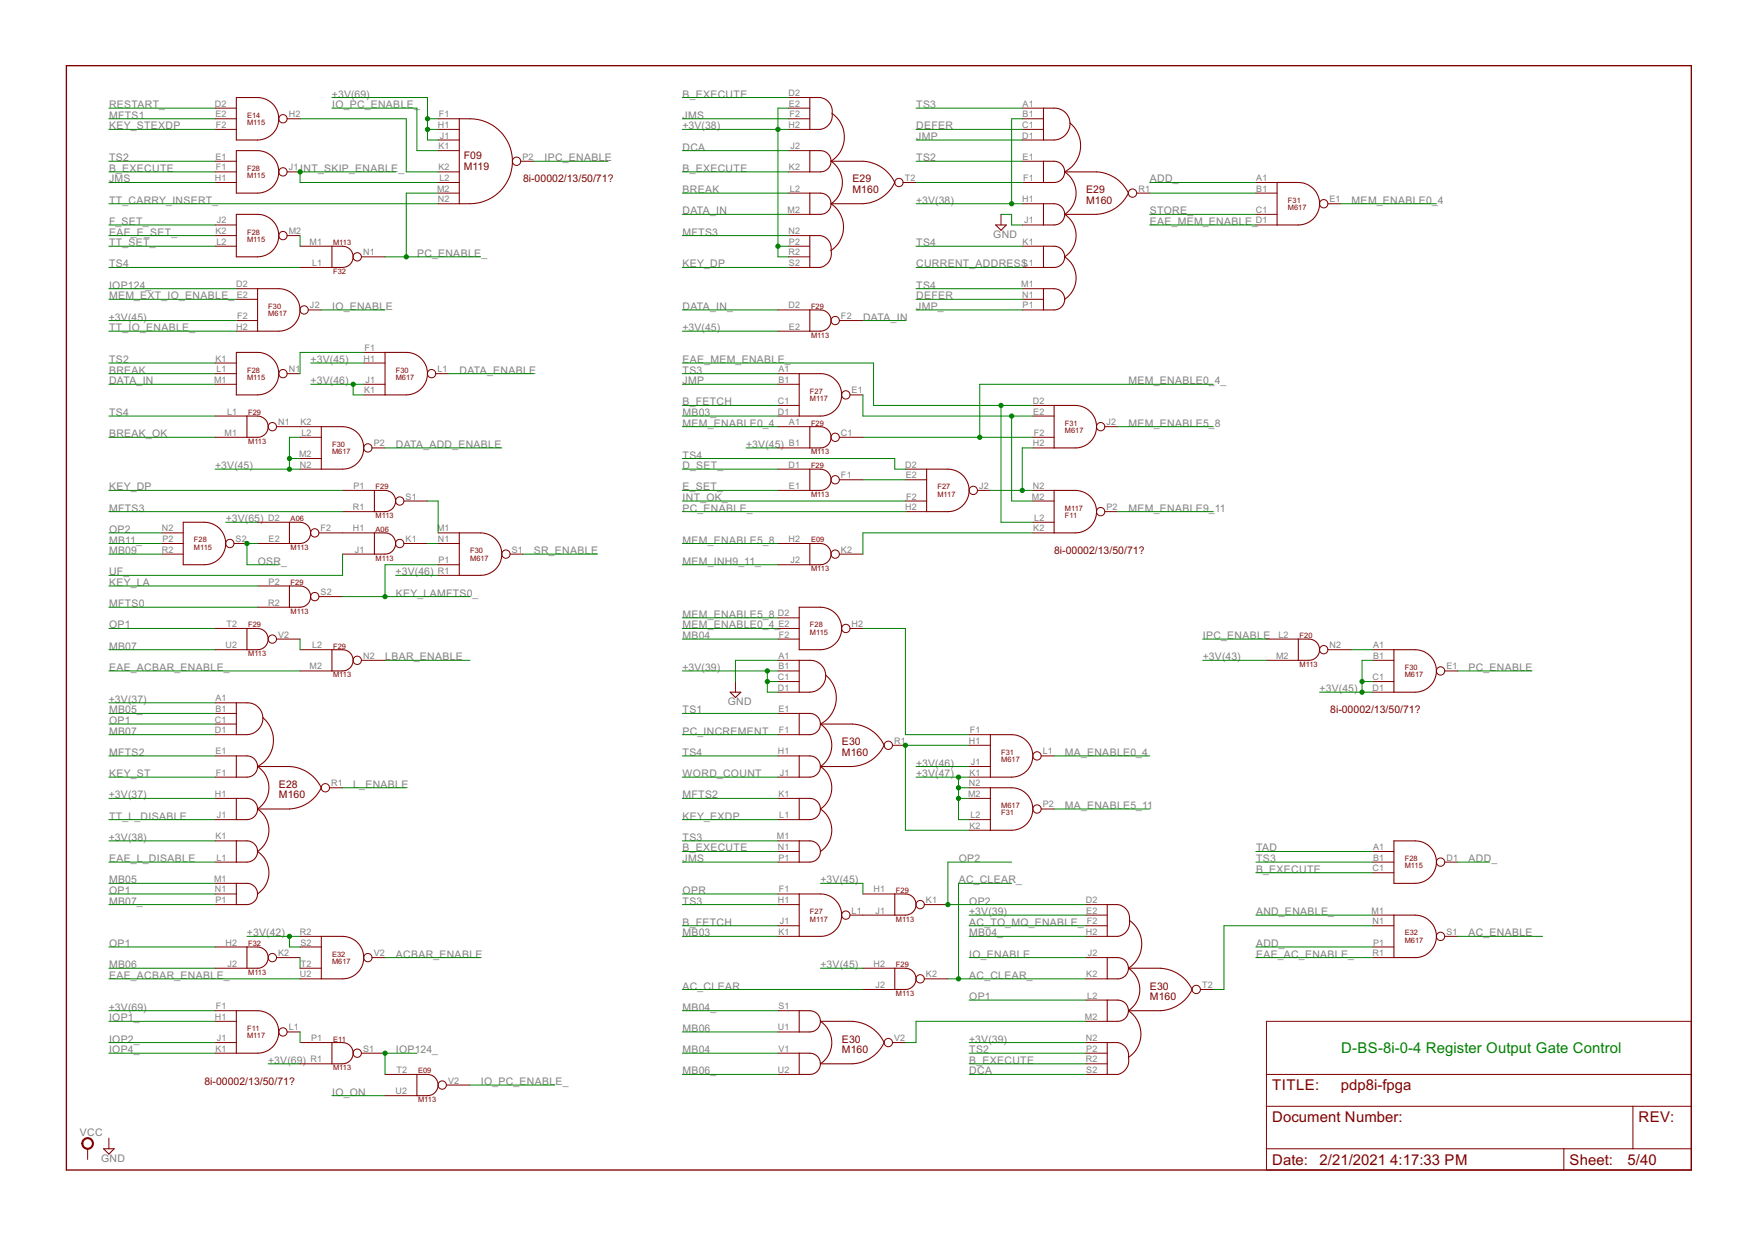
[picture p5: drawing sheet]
<svg xmlns="http://www.w3.org/2000/svg" width="420mm" height="297mm" viewBox="0 0 420 297" stroke-linecap="round" stroke-linejoin="round" font-family="sans-serif">
<path d="M15.9 15.7h388.6v264.1h-388.6z" fill="none" stroke="#800000" stroke-width=".32"/>
<g fill="none" stroke="#800000" stroke-width=".24">
<path d="M51.4 25.9h5.1M51.4 28.4h5.1M51.4 38.6h5.1M51.4 30.9h5.1M68.6 28.4h3.2M104.8 28.4h5M104.8 33.5h5M104.8 30.9h5M104.8 36h5M124.5 38.6h3.1M188.6 25.9h5.1M188.6 28.4h5.1"/>
<path d="M188.6 30.9h5.1M188.6 23.3h5.1M188.6 36h5.1M244.5 25.9h5M244.5 28.4h5M244.5 38.6h5M244.5 33.5h5M244.5 30.9h5M51.4 43.6h5.1M51.4 53.8h5.1M51.4 58.9h5.1M51.4 41.1h5.1"/>
<path d="M51.4 56.3h5.1M68.6 41.1h3.2M68.6 56.3h3.2M71.8 58.9h7.6M104.8 43.6h5M104.8 46.2h5M104.8 48.7h5M104.8 41.1h5M188.6 46.2h5.1M188.6 51.3h5.1M188.6 58.9h5.1M188.6 41.1h5.1"/>
<path d="M188.6 56.3h5.1M215.9 43.6h3.2M239.4 51.3v2.5M244.5 43.6h5M244.5 53.8h5M244.5 48.7h5M244.5 58.9h5M271.8 46.2h3.1M300.3 43.6h5.1M300.3 46.2h5.1M300.3 51.3h5.1M300.3 53.8h5.1"/>
<path d="M317.5 48.7h3.1M56.5 69h5.1M56.5 71.6h5.1M56.5 76.7h5.1M56.5 79.2h5.1M71.8 64h7.6M73.7 74.1h3.1M86.4 61.4h5.7M186 79.2h7.7M186 74.1h7.7M188.6 64h5.1M188.6 61.4h5.1"/>
<path d="M200.7 76.7h5.7M244.5 69h5M244.5 71.6h5M244.5 74.1h5M244.5 64h5M51.4 86.8h5.1M51.4 91.9h5.1M51.4 89.4h5.1M51.4 99.5h7.7M68.6 89.4h3.2M87 84.3h5.1M87 86.8h5.1"/>
<path d="M87 91.9h5.1M87 94.4h5.1M104.2 89.4h3.1M186 91.9h5.1M186 89.4h5.1M186 97h5.1M186 99.5h5.1M203.3 94.4h3.1M247 97h5.1M247 99.5h5.1M51.4 104.6h7.7M66.1 102h10.7"/>
<path d="M71.8 104.6h5M71.8 109.7h5M71.8 112.2h5M81.9 117.3h7.6M89 107.1h3.1M96.6 119.8h5.6M186 102h7.7M186 112.2h7.7M186 107.1h7.7M186 117.3h7.7M200.7 104.6h5.7M200.7 114.7h5.7"/>
<path d="M216.5 112.2h5.1M216.5 114.7h5.1M216.5 119.8h5.1M233.7 117.3h3.1M247 104.6h5.1M247 107.1h5.1M247 117.3h5.1M247 119.8h5.1M264.2 102h3.1M38.7 127.4h5.1M38.7 130h5.1M38.7 132.5h5.1"/>
<path d="M55.9 130h3.2M61.6 130h7.6M61.6 124.9h7.6M76.3 127.4h13.2M81.9 132.5h7.6M81.9 122.4h7.6M96.6 130h5.6M104.8 127.4h5M104.8 130h5M104.8 135.1h5M104.8 137.6h5M122 132.5h3.1"/>
<path d="M186 130h7.7M186 135.1h7.7M200.7 132.5h5.7M216.5 122.4h5.1M247 127.4h5.1M247 124.9h5.1M264.2 122.4h3.1M51.4 155.4h7.7M51.4 150.3h7.7M61.6 140.1h7.6M61.6 145.2h7.6M66.1 152.8h5.7"/>
<path d="M71.8 155.4h7.6M76.3 142.7h5.6M86.4 157.9h5.7M186 157.9h5.1M186 150.3h5.1M186 152.8h5.1M186 147.8h5.1M203.3 150.3h3.1M302.9 157.9h7.6M302.9 152.8h7.6M317.5 155.4h5.7M328.3 155.4h5"/>
<path d="M328.3 157.9h5M51.4 175.7h5.1M51.4 168.1h5.1M51.4 170.6h5.1M51.4 173.2h5.1M71.8 160.5h7.6M175.9 163v2.5M186 163h5.1M186 165.5h5.1M186 160.5h5.1M186 175.7h5.1M186 170.6h5.1"/>
<path d="M213.4 178.2h3.1M231.8 175.7h5M231.8 178.2h5M328.3 163h5M328.3 165.5h5M345.5 160.5h3.1M51.4 196h5.1M51.4 190.9h5.1M51.4 185.9h5.1M51.4 180.8h5.1M78.8 188.4h3.1M186 196h5.1"/>
<path d="M186 190.9h5.1M186 185.9h5.1M186 180.8h5.1M231.8 198.6h5M231.8 196h5M231.8 190.9h5M231.8 188.4h5M231.8 183.3h5M231.8 185.9h5M249 193.5h3.1M249 180.8h3.1M51.4 213.8h5.1"/>
<path d="M51.4 216.3h5.1M51.4 206.2h5.1M51.4 201.1h5.1M51.4 211.3h5.1M186 213.8h5.1M186 216.3h5.1M186 203.6h5.1M186 206.2h5.1M186 201.1h5.1M203.3 218.9h10.7M206.4 213.8h7.6M221 216.3h5.7"/>
<path d="M259.7 218.9h5.1M259.7 216.3h5.1M328.3 218.9h5M328.3 203.6h5M328.3 206.2h5M328.3 208.7h5M345.5 206.2h3.1M51.4 226.5h7.7M51.4 231.6h7.7M66.1 229h5.7M71.8 226.5h5M71.8 223.9h5"/>
<path d="M71.8 231.6h5M71.8 234.1h5M89 229h3.1M186 221.4h5.1M186 223.9h5.1M206.4 231.6h7.6M206.4 236.6h7.6M221 234.1h5.7M259.7 221.4h5.1M259.7 229h5.1M259.7 223.9h5.1M259.7 234.1h5.1"/>
<path d="M259.7 239.2h5.1M287.1 236.6h3.1M328.3 221.4h5M328.3 226.5h5M328.3 229h5M345.5 223.9h3.1M51.4 244.3h5.1M51.4 241.7h5.1M51.4 251.9h5.1M51.4 249.3h5.1M68.6 246.8h3.2M71.8 249.3h7.6"/>
<path d="M71.8 254.4h7.6M86.4 251.9h5.7M92.1 257h7.6M106.7 259.5h5.7M186 257h5.1M186 241.7h5.1M186 246.8h5.1M186 251.9h5.1M213.4 249.3h3.1M259.7 244.3h5.1M259.7 257h5.1M259.7 251.9h5.1"/>
<path d="M259.7 249.3h5.1M259.7 254.4h5.1M302.9 244.3h101.6v35.5h-101.6zM302.9 257h101.6M21 274.7v2.6M26 272.2v2.5M92.1 262h7.6M302.9 264.6h101.6M302.9 274.7h101.6M374 274.7v5.1M390.5 264.6v10.1"/>
<circle cx="67.7" cy="28.4" r=".99"/>
<circle cx="123.5" cy="38.6" r=".99"/>
<circle cx="67.7" cy="41.1" r=".99"/>
<circle cx="67.7" cy="56.3" r=".99"/>
<circle cx="215" cy="43.6" r=".99"/>
<circle cx="270.8" cy="46.2" r=".99"/>
<circle cx="316.5" cy="48.7" r=".99"/>
<circle cx="72.7" cy="74.1" r=".99"/>
<circle cx="85.4" cy="61.4" r=".99"/>
<circle cx="199.7" cy="76.7" r=".99"/>
<circle cx="67.7" cy="89.4" r=".99"/>
<circle cx="103.2" cy="89.4" r=".99"/>
<circle cx="202.3" cy="94.4" r=".99"/>
<circle cx="65.1" cy="102" r=".99"/>
<circle cx="88" cy="107.1" r=".99"/>
<circle cx="95.6" cy="119.8" r=".99"/>
<circle cx="199.7" cy="104.6" r=".99"/>
<circle cx="199.7" cy="114.7" r=".99"/>
<circle cx="232.7" cy="117.3" r=".99"/>
<circle cx="263.2" cy="102" r=".99"/>
<circle cx="55" cy="130" r=".99"/>
<circle cx="75.3" cy="127.4" r=".99"/>
<circle cx="95.6" cy="130" r=".99"/>
<circle cx="121" cy="132.5" r=".99"/>
<circle cx="199.7" cy="132.5" r=".99"/>
<circle cx="263.2" cy="122.4" r=".99"/>
<circle cx="65.1" cy="152.8" r=".99"/>
<circle cx="75.3" cy="142.7" r=".99"/>
<circle cx="85.4" cy="157.9" r=".99"/>
<circle cx="202.3" cy="150.3" r=".99"/>
<circle cx="316.5" cy="155.4" r=".99"/>
<circle cx="212.4" cy="178.2" r=".99"/>
<circle cx="344.5" cy="160.5" r=".99"/>
<circle cx="77.8" cy="188.4" r=".99"/>
<circle cx="248" cy="193.5" r=".99"/>
<circle cx="248" cy="180.8" r=".99"/>
<circle cx="202.3" cy="218.9" r=".99"/>
<circle cx="220" cy="216.3" r=".99"/>
<circle cx="344.5" cy="206.2" r=".99"/>
<circle cx="65.1" cy="229" r=".99"/>
<circle cx="88" cy="229" r=".99"/>
<circle cx="220" cy="234.1" r=".99"/>
<circle cx="286.1" cy="236.6" r=".99"/>
<circle cx="344.5" cy="223.9" r=".99"/>
<circle cx="67.7" cy="246.8" r=".99"/>
<circle cx="85.4" cy="251.9" r=".99"/>
<circle cx="105.7" cy="259.5" r=".99"/>
<circle cx="212.4" cy="249.3" r=".99"/>
</g>
<g fill="none" stroke="#800000" stroke-width=".25">
<path d="M56.5 23.3h5.1a5.1 5.1 0 0 1 5.1 5.1 5.1 5.1 0 0 1-5.1 5.1h-5.1zM56.5 36h5.1a5.1 5.1 0 0 1 5.1 5.1 5.1 5.1 0 0 1-5.1 5.1h-5.1zM109.8 28.4a12.6 12.6 0 0 1 7.8 1.4 10.2 10.2 0 0 1 4.6 11.5 10.2 10.2 0 0 1-9.8 7.4h-2.6zM193.7 23.3a4.9 4.9 0 0 1 3.9 .6 3.8 3.8 0 0 1 1.4 3.8 3.4 3.4 0 0 1-2.8 3.2h-2.5zM193.7 36h2.5a2.54 2.54 0 0 1 2.5 2.6 2.54 2.54 0 0 1-2.5 2.5h-2.5zM198.7 38.6h7.7a8.9 8.9 0 0 1 7.6 5 8.9 8.9 0 0 1-7.6 5.1h-7.7M198.7 38.6a6.1 6.1 0 0 1 0 10.1M199 27.1a6.9 6.9 0 0 1-.3 11.5M249.5 25.9a8.5 8.5 0 0 1 4.1 .2 3.8 3.8 0 0 1 2.2 4.3 3.8 3.8 0 0 1-3.7 3.1h-2.6zM249.5 38.6h2.6a2.54 2.54 0 0 1 2.5 2.5 2.54 2.54 0 0 1-2.5 2.5h-2.6zM255.9 29.4a7.1 7.1 0 0 1-1.3 11.7M56.5 51.3h5.1a5.1 5.1 0 0 1 5.1 5 5.1 5.1 0 0 1-5.1 5.1h-5.1z"/>
<path d="M79.4 58.9h2.5a2.54 2.54 0 0 1 2.6 2.5 2.54 2.54 0 0 1-2.6 2.6h-2.5zM193.7 46.2h2.5a2.54 2.54 0 0 1 2.5 2.5 2.54 2.54 0 0 1-2.5 2.6h-2.5zM193.7 56.3h2.5a3.1 3.1 0 0 1 2.5 3.6 3.4 3.4 0 0 1-2.5 4.1h-2.5zM198.7 48.7a6.7 6.7 0 0 1 0 11.2M238.1 53.8h2.5l-1.2 1.3zM249.5 48.7h2.6a2.54 2.54 0 0 1 2.5 2.6 2.54 2.54 0 0 1-2.5 2.5h-2.6zM249.5 58.9h2.6a2.54 2.54 0 0 1 2.5 2.5 2.54 2.54 0 0 1-2.5 2.6h-2.6zM254.6 41.1h7.6a8.9 8.9 0 0 1 7.7 5.1 8.9 8.9 0 0 1-7.7 5.1h-7.6M254.6 51.3a6.1 6.1 0 0 1 0 10.1M254.6 41.1a6.1 6.1 0 0 1 0 10.2M305.4 43.6h5.1a5.1 5.1 0 0 1 5.1 5.1 5.1 5.1 0 0 1-5.1 5.1h-5.1zM61.6 69h5.1a5.1 5.1 0 0 1 5 5.1 5.1 5.1 0 0 1-5 5.1h-5.1z"/>
<path d="M193.7 74.1h2.5a2.54 2.54 0 0 1 2.5 2.6 2.54 2.54 0 0 1-2.5 2.5h-2.5zM249.5 69h2.6a2.54 2.54 0 0 1 2.5 2.6 2.54 2.54 0 0 1-2.5 2.5h-2.6zM254.6 61.4a6.1 6.1 0 0 1 0 10.2M56.5 84.3h5.1a5.1 5.1 0 0 1 5.1 5.1 5.1 5.1 0 0 1-5.1 5h-5.1zM59.1 99.5h2.5a2.54 2.54 0 0 1 2.5 2.5 2.54 2.54 0 0 1-2.5 2.6h-2.5zM92.1 84.3h5.1a5.1 5.1 0 0 1 5 5.1 5.1 5.1 0 0 1-5 5h-5.1zM191.1 89.4h5.1a5.1 5.1 0 0 1 5.1 5 5.1 5.1 0 0 1-5.1 5.1h-5.1zM252.1 97h5.1a5.1 5.1 0 0 1 5 5 5.1 5.1 0 0 1-5 5.1h-5.1zM76.8 102h5.1a5.1 5.1 0 0 1 5.1 5.1 5.1 5.1 0 0 1-5.1 5.1h-5.1zM89.5 117.3h2.6a2.54 2.54 0 0 1 2.5 2.5 2.54 2.54 0 0 1-2.5 2.6h-2.6zM193.7 102h2.5a2.54 2.54 0 0 1 2.5 2.6 2.54 2.54 0 0 1-2.5 2.5h-2.5zM193.7 112.2h2.5a2.54 2.54 0 0 1 2.5 2.5 2.54 2.54 0 0 1-2.5 2.6h-2.5z"/>
<path d="M221.6 112.2h5.1a5.1 5.1 0 0 1 5 5.1 5.1 5.1 0 0 1-5 5.1h-5.1zM252.1 117.3h5.1a5.1 5.1 0 0 1 5 5.1 5.1 5.1 0 0 1-5 5h-5.1zM43.8 124.9h5.1a5.1 5.1 0 0 1 5.1 5.1 5.1 5.1 0 0 1-5.1 5.1h-5.1zM69.2 124.9h2.6a2.54 2.54 0 0 1 2.5 2.5 2.54 2.54 0 0 1-2.5 2.6h-2.6zM89.5 127.4h2.6a2.54 2.54 0 0 1 2.5 2.6 2.54 2.54 0 0 1-2.5 2.5h-2.6zM109.8 127.4h5.1a5.1 5.1 0 0 1 5.1 5.1 5.1 5.1 0 0 1-5.1 5.1h-5.1zM193.7 130h2.5a2.54 2.54 0 0 1 2.5 2.5 2.54 2.54 0 0 1-2.5 2.6h-2.5zM59.1 150.3h2.5a2.54 2.54 0 0 1 2.5 2.5 2.54 2.54 0 0 1-2.5 2.6h-2.5zM69.2 140.1h2.6a2.54 2.54 0 0 1 2.5 2.6 2.54 2.54 0 0 1-2.5 2.5h-2.6zM79.4 155.4h2.5a2.54 2.54 0 0 1 2.6 2.5 2.54 2.54 0 0 1-2.6 2.6h-2.5zM191.1 145.2h5.1a5.1 5.1 0 0 1 5.1 5.1 5.1 5.1 0 0 1-5.1 5.1h-5.1zM191.1 157.9a8.7 8.7 0 0 1 4.1 .3 3.8 3.8 0 0 1 2.2 4.3 3.8 3.8 0 0 1-3.7 3h-2.6z"/>
<path d="M310.5 152.8h2.5a2.54 2.54 0 0 1 2.6 2.6 2.54 2.54 0 0 1-2.6 2.5h-2.5zM333.3 155.4h5.1a5.1 5.1 0 0 1 5.1 5.1 5.1 5.1 0 0 1-5.1 5h-5.1zM56.5 168.1a8.7 8.7 0 0 1 4.1 .3 3.8 3.8 0 0 1 2.2 4.3 3.8 3.8 0 0 1-3.7 3h-2.6zM62.9 171.6a7.1 7.1 0 0 1-1.3 11.7M174.6 165.5h2.5l-1.2 1.3zM191.1 170.6h2.6a2.54 2.54 0 0 1 2.5 2.6 2.54 2.54 0 0 1-2.5 2.5h-2.6zM196.2 173.2h7.6a8.9 8.9 0 0 1 7.6 5 8.9 8.9 0 0 1-7.6 5.1h-7.6M196.2 173.2a6.1 6.1 0 0 1 0 10.1M197.5 161.5a7.1 7.1 0 0 1-1.3 11.7M236.8 175.7h5.1a5.1 5.1 0 0 1 5.1 5.1 5.1 5.1 0 0 1-5.1 5.1h-5.1zM56.5 180.8h2.6a2.54 2.54 0 0 1 2.5 2.5 2.54 2.54 0 0 1-2.5 2.6h-2.6zM56.5 190.9h2.6a2.54 2.54 0 0 1 2.5 2.6 2.54 2.54 0 0 1-2.5 2.5h-2.6z"/>
<path d="M61.6 183.3h7.6a8.9 8.9 0 0 1 7.6 5.1 8.9 8.9 0 0 1-7.6 5.1h-7.6M61.6 193.5a6.1 6.1 0 0 1 0 10.1M61.6 183.3a6.1 6.1 0 0 1 0 10.2M191.1 180.8h2.6a2.54 2.54 0 0 1 2.5 2.5 2.54 2.54 0 0 1-2.5 2.6h-2.6zM191.1 190.9h2.6a2.54 2.54 0 0 1 2.5 2.6 2.54 2.54 0 0 1-2.5 2.5h-2.6zM196.2 183.3a6.1 6.1 0 0 1 0 10.2M196.2 193.5a6.1 6.1 0 0 1 0 10.1M236.8 188.4h5.1a5.1 5.1 0 0 1 5.1 5.1 5.1 5.1 0 0 1-5.1 5.1h-5.1zM56.5 201.1h2.6a2.54 2.54 0 0 1 2.5 2.5 2.54 2.54 0 0 1-2.5 2.6h-2.6zM56.5 211.3h2.6a2.54 2.54 0 0 1 2.5 2.5 2.54 2.54 0 0 1-2.5 2.5h-2.6zM61.6 203.6a6.1 6.1 0 0 1 0 10.2M191.1 213.8h5.1a5.1 5.1 0 0 1 5.1 5.1 5.1 5.1 0 0 1-5.1 5h-5.1z"/>
<path d="M191.1 201.1h2.6a2.54 2.54 0 0 1 2.5 2.5 2.54 2.54 0 0 1-2.5 2.6h-2.6zM214 213.8h2.5a2.53 2.53 0 0 1 2.6 2.5 2.53 2.53 0 0 1-2.6 2.6h-2.5zM264.8 216.3a4.8 4.8 0 0 1 4 .6 4.5 4.5 0 0 1 .4 6.1l-.4 .4a4.8 4.8 0 0 1-4 .5zM333.3 218.9h5.1a5.1 5.1 0 0 1 5.1 5 5.1 5.1 0 0 1-5.1 5.1h-5.1zM333.3 201.1h5.1a5.1 5.1 0 0 1 5.1 5.1 5.1 5.1 0 0 1-5.1 5.1h-5.1zM59.1 226.5h2.5a2.54 2.54 0 0 1 2.5 2.5 2.54 2.54 0 0 1-2.5 2.6h-2.5zM76.8 223.9h5.1a5.1 5.1 0 0 1 5.1 5.1 5.1 5.1 0 0 1-5.1 5.1h-5.1zM214 231.6h2.5a2.54 2.54 0 0 1 2.6 2.5 2.54 2.54 0 0 1-2.6 2.5h-2.5zM264.8 229h2.5a2.54 2.54 0 0 1 2.6 2.6 2.54 2.54 0 0 1-2.6 2.5h-2.5zM264.8 239.2h2.5a2.54 2.54 0 0 1 2.6 2.5 2.54 2.54 0 0 1-2.6 2.6h-2.5zM269.9 231.6h7.6a8.9 8.9 0 0 1 7.6 5 8.8 8.8 0 0 1-7.6 5.1h-7.6M269.9 231.6a6.1 6.1 0 0 1 0 10.1"/>
<path d="M270.1 220.1a6.9 6.9 0 0 1-.2 11.5M56.5 241.7h5.1a5.1 5.1 0 0 1 5.1 5.1 5.1 5.1 0 0 1-5.1 5.1h-5.1zM79.4 249.3h2.5a2.54 2.54 0 0 1 2.6 2.6 2.54 2.54 0 0 1-2.6 2.5h-2.5zM99.7 257h2.5a2.54 2.54 0 0 1 2.6 2.5 2.54 2.54 0 0 1-2.6 2.5h-2.5zM191.1 241.7h2.6a2.54 2.54 0 0 1 2.5 2.6 2.54 2.54 0 0 1-2.5 2.5h-2.6zM191.1 251.9h2.6a2.54 2.54 0 0 1 2.5 2.5 2.54 2.54 0 0 1-2.5 2.6h-2.6zM196.2 244.3a6.1 6.1 0 0 1 0 10.1M196.2 244.3h7.6a8.9 8.9 0 0 1 7.6 5 8.9 8.9 0 0 1-7.6 5.1h-7.6M264.8 249.3h2.5a3.1 3.1 0 0 1 2.6 3.6 3.4 3.4 0 0 1-2.6 4.1h-2.5zM269.9 241.7a6.7 6.7 0 0 1 0 11.2M24.8 274.7h2.5l-1.3 1.3z"/>
</g>
<path d="M19.9 272.5a1.39 1.39 0 0 1 2.2 .3 1.39 1.39 0 0 1-.8 2 1.39 1.39 0 0 1-1.7-1.3h.2a1.15 1.15 0 0 1 1.6-1.1 1.15 1.15 0 0 1 .3 1.9 1.15 1.15 0 0 1-1.8-.6l-.1-.2h-.2z" fill-rule="evenodd" fill="#800000" stroke="#800000" stroke-width=".24"/>
<g fill="none" stroke="#008000" stroke-width=".24">
<path d="M26 25.9h25.4M26 30.9h25.4M26 38.6h25.4M26 28.4h25.4M71.8 28.4h25.4v12.7h7.6M79.4 25.9h20.3v10.1h5.1M79.4 23.3h22.8v10.2h2.6M102.2 30.9h2.6M102.2 28.4h2.6M127.6 38.6h17.8M163.2 30.9h25.4M163.2 28.4h25.4"/>
<path d="M163.2 23.3h25.4M163.2 36h25.4M188.6 25.9h-2.6v35.5h2.6M219.1 25.9h25.4M219.1 30.9h25.4M219.1 33.5h25.4M219.1 38.6h25.4M244.5 28.4h-2.6v20.3M26 43.6h25.4M26 53.8h25.4M26 58.9h25.4M26 48.7h78.8"/>
<path d="M26 41.1h25.4M26 56.3h25.4M71.8 56.3v2.6M94.6 41.1h-22.8v2.5h33M104.8 46.2h-7.6v15.2M163.2 46.2h25.4M163.2 51.3h25.4M163.2 41.1h25.4M163.2 56.3h25.4M186 58.9h2.6M219.1 43.6h25.4M219.1 58.9h25.4"/>
<path d="M219.1 48.7h25.4M239.4 51.3h2.5v2.5h2.6M274.9 46.2h25.4M274.9 43.6h25.4M274.9 51.3h25.4M274.9 53.8h25.4M320.6 48.7h22.9M26 71.6h30.5M26 64h45.8M26 69h30.5M26 76.7h30.5M26 79.2h30.5"/>
<path d="M76.8 74.1h15.3M92.1 61.4h22.8M163.2 64h25.4M163.2 74.1h22.8M163.2 79.2h22.8M206.4 76.7h10.1M219.1 71.6h25.4M219.1 64h25.4M219.1 69h25.4M219.1 74.1h25.4M26 86.8h25.4M26 89.4h25.4"/>
<path d="M26 91.9h25.4M26 99.5h25.4M74.3 86.8h12.7M74.3 91.9h12.7M84.5 91.9v2.5h2.5M87 84.3h-15.2v5.1M107.3 89.4h20.3M163.2 86.8h45.7v10.2h38.1M163.2 97h22.8M163.2 89.4h22.8M163.2 91.9h22.8M163.2 99.5h22.8"/>
<path d="M206.4 94.4v5.1h40.6M239.4 97v27.9h7.6M241.9 99.5v20.3h5.1M290.2 91.9h-55.9v12.7M26 117.3h55.9M26 104.6h25.4M51.4 112.2h20.4M69.2 109.7h2.6M71.8 104.6h-2.6v7.6M92.1 107.1h27.9M102.2 119.8h2.6v7.6M163.2 109.7h50.8v2.5h2.5"/>
<path d="M163.2 112.2h22.8M163.2 117.3h22.8M163.2 102h22.8M163.2 119.8h53.3M178.4 107.1h7.6M206.4 104.6h40.6M206.4 114.7h10.1M236.8 117.3h10.2M247 107.1h-2.5v10.2M267.3 102h22.9M26 122.4h55.9M26 130h12.7"/>
<path d="M26 127.4h12.7M26 132.5h12.7M54 124.9h7.6M61.6 130h-2.5v5.1h7.6M81.9 132.5v5.1h-55.9M94.6 137.6h10.2M102.2 130h2.6M104.8 135.1h-12.7v7.6M125.1 132.5h17.8M163.2 122.4h53.3M163.2 130h22.8M163.2 135.1h22.8"/>
<path d="M247 127.4h-40.6v5.1M267.3 122.4h22.9M26 140.1h35.6M26 145.2h35.6M26 150.3h25.4M26 155.4h25.4M71.8 152.8v2.6M81.9 142.7h30.5M92.1 157.9h20.3M163.2 147.8h22.8M163.2 152.8h22.8M163.2 150.3h22.8"/>
<path d="M186 157.9h-10.1v5.1M206.4 150.3h10.1v25.4h15.3M287.6 157.9h15.3M287.6 152.8h15.3M323.2 155.4h5.1M328.3 157.9h-2.6v7.6M26 160.5h45.8M26 173.2h25.4M26 175.7h25.4M26 168.1h25.4M26 170.6h25.4M163.2 160.5h22.8"/>
<path d="M163.2 175.7h22.8M163.2 170.6h22.8M183.5 160.5v5h2.5M183.5 163h2.5M231.8 178.2h-15.3v20.4h15.3M315.6 165.5h12.7M325.7 163h2.6M348.6 160.5h17.8M26 180.8h25.4M26 190.9h25.4M26 185.9h25.4M26 196h25.4"/>
<path d="M81.9 188.4h15.3M163.2 180.8h22.8M163.2 190.9h22.8M163.2 185.9h22.8M163.2 196h22.8M219.1 183.3h12.7M219.1 185.9h12.7M229.2 190.9h2.6M229.2 185.9v10.1h2.6M229.2 188.4h2.6M252.1 180.8h22.8M252.1 193.5h22.8"/>
<path d="M26 206.2h25.4M26 201.1h25.4M26 216.3h25.4M26 211.3h25.4M26 213.8h25.4M163.2 206.2h22.8M163.2 201.1h22.8M163.2 216.3h22.8M163.2 203.6h22.8M163.2 213.8h22.8M196.2 211.3h10.2v2.5M231.8 218.9h27.9"/>
<path d="M241.9 206.2h-15.2v10.1h33M241.9 211.3h-12.7v22.8M300.3 206.2h28M300.3 203.6h28M300.3 208.7h28M300.3 218.9h28M348.6 206.2h7.6M26 226.5h25.4M26 231.6h25.4M26 234.1h45.8M59.1 223.9h12.7M69.2 223.9v2.6h2.6"/>
<path d="M71.8 229v2.6M92.1 229h22.8M163.2 223.9h22.8M163.2 221.4h22.8M163.2 236.6h43.2M196.2 231.6h10.2M226.7 234.1h33M231.8 229h27.9M231.8 239.2h27.9M231.8 223.9h27.9M231.8 221.4h27.9M300.3 226.5h28"/>
<path d="M300.3 229h28M328.3 221.4h-35.6v15.2h-2.5M348.6 223.9h20.3M26 251.9h25.4M26 249.3h25.4M26 241.7h25.4M26 244.3h25.4M64.1 254.4h7.7M71.8 246.8v2.5M99.7 251.9h-7.6v5.1M112.4 259.5h20.3M163.2 251.9h22.8"/>
<path d="M163.2 257h22.8M163.2 246.8h22.8M163.2 241.7h22.8M231.8 251.9h27.9M231.8 254.4h27.9M231.8 257h27.9M231.8 249.3h27.9M259.7 244.3h-40.6v5h-2.6M79.4 262h12.7"/>
</g>
<g fill="#008000" stroke="#008000" stroke-width=".24">
<circle cx="239.4" cy="97" r=".51"/>
<circle cx="241.9" cy="48.7" r=".51"/>
<circle cx="186" cy="30.9" r=".51"/>
<circle cx="186" cy="58.9" r=".51"/>
<circle cx="69.2" cy="109.7" r=".51"/>
<circle cx="69.2" cy="112.2" r=".51"/>
<circle cx="325.7" cy="163" r=".51"/>
<circle cx="325.7" cy="165.5" r=".51"/>
<circle cx="71.8" cy="41.1" r=".51"/>
<circle cx="97.2" cy="61.4" r=".51"/>
<circle cx="59.1" cy="130" r=".51"/>
<circle cx="84.5" cy="91.9" r=".51"/>
<circle cx="226.7" cy="216.3" r=".51"/>
<circle cx="92.1" cy="142.7" r=".51"/>
<circle cx="69.2" cy="223.9" r=".51"/>
<circle cx="241.9" cy="99.5" r=".51"/>
<circle cx="234.3" cy="104.6" r=".51"/>
<circle cx="244.5" cy="117.3" r=".51"/>
<circle cx="183.5" cy="160.5" r=".51"/>
<circle cx="183.5" cy="163" r=".51"/>
<circle cx="216.5" cy="178.2" r=".51"/>
<circle cx="229.2" cy="185.9" r=".51"/>
<circle cx="229.2" cy="190.9" r=".51"/>
<circle cx="229.2" cy="188.4" r=".51"/>
<circle cx="229.2" cy="234.1" r=".51"/>
<circle cx="102.2" cy="30.9" r=".51"/>
<circle cx="102.2" cy="28.4" r=".51"/>
<circle cx="92.1" cy="251.9" r=".51"/>
</g>
<text font-size="4" fill="#008000" x="320.7" y="251.9">D-BS-8i-0-4 Register Output Gate Control</text>
<g font-size="4" fill="#800000">
<text x="304.2" y="260.8">TITLE:</text>
<text x="320.6" y="260.8">pdp8i-fpga</text>
<text x="304.2" y="268.4">Document Number:</text>
<text x="391.8" y="268.4">REV:</text>
<text x="304.2" y="278.6">Date: 2/21/2021</text>
<text x="332.5" y="278.6">4:17:33 PM</text>
<text x="375.3" y="278.6">Sheet:</text>
<text x="389.2" y="278.6">5/40</text>
</g>
<g font-size="2.8" fill="#808080">
<text x="79.4" y="23.3">+3V(69)</text>
<text x="163.2" y="23.3">B_EXECUTE</text>
<text x="26.1" y="25.9">RESTART_</text>
<text x="26.1" y="28.4">MFTS1</text>
<text x="79.4" y="25.9">IO_PC_ENABLE_</text>
<text x="163.2" y="28.4">JMS</text>
<text x="219.1" y="25.9">TS3</text>
<text x="26.1" y="30.9">KEY_STEXDP</text>
<text x="163.2" y="30.9">+3V(38)</text>
<text x="219.1" y="30.9">DEFER</text>
<text x="219.1" y="33.5">JMP</text>
<text x="26.1" y="38.6">TS2</text>
<text x="26.1" y="41.1">B_EXECUTE</text>
<text x="71.8" y="41.1">INT_SKIP_ENABLE_</text>
<text x="130.2" y="38.6">IPC_ENABLE</text>
<text x="163.2" y="41.1">B_EXECUTE</text>
<text x="163.2" y="36">DCA</text>
<text x="219.1" y="38.6">TS2</text>
<text x="26.1" y="43.6">JMS</text>
<text x="163.2" y="46.2">BREAK</text>
<text x="275" y="43.6">ADD_</text>
<text x="26.1" y="53.8">F_SET_</text>
<text x="26.1" y="48.7">TT_CARRY_INSERT_</text>
<text x="163.2" y="51.3">DATA_IN</text>
<text x="219.1" y="48.7">+3V(38)</text>
<text x="275" y="51.3">STORE_</text>
<text x="275" y="53.8">EAE_MEM_ENABLE_</text>
<text x="323.2" y="48.7">MEM_ENABLE0_4</text>
<text x="26.1" y="58.9">TT_SET_</text>
<text x="26.1" y="56.3">EAE_E_SET_</text>
<text x="163.2" y="56.3">MFTS3</text>
<text x="219.1" y="58.9">TS4</text>
<text x="237.5" y="57">GND</text>
<text x="26.1" y="64">TS4</text>
<text x="99.7" y="61.4">PC_ENABLE_</text>
<text x="163.2" y="64">KEY_DP</text>
<text x="219.1" y="64">CURRENT_ADDRESS</text>
<text x="26.1" y="71.6">MEM_EXT_IO_ENABLE_</text>
<text x="26.1" y="69">IOP124_</text>
<text x="219.1" y="71.6">DEFER</text>
<text x="219.1" y="69">TS4</text>
<text x="26" y="76.7">+3V(45)</text>
<text x="79.4" y="74.1">IO_ENABLE</text>
<text x="163.2" y="74.1">DATA_IN_</text>
<text x="206.4" y="76.7">DATA_IN</text>
<text x="219.1" y="74.1">JMP_</text>
<text x="26.1" y="79.2">TT_IO_ENABLE_</text>
<text x="163.2" y="79.2">+3V(45)</text>
<text x="26.1" y="86.8">TS2</text>
<text x="26.1" y="89.4">BREAK</text>
<text x="74.3" y="86.8">+3V(45)</text>
<text x="109.9" y="89.4">DATA_ENABLE</text>
<text x="163.2" y="86.8">EAE_MEM_ENABLE_</text>
<text x="163.2" y="89.4">TS3</text>
<text x="26.1" y="91.9">DATA_IN</text>
<text x="74.3" y="91.9">+3V(46)</text>
<text x="163.2" y="91.9">JMP</text>
<text x="269.9" y="91.9">MEM_ENABLE0_4_</text>
<text x="26.1" y="99.5">TS4</text>
<text x="163.2" y="97">B_FETCH</text>
<text x="163.2" y="99.5">MB03_</text>
<text x="26.1" y="104.6">BREAK_OK</text>
<text x="94.6" y="107.1">DATA_ADD_ENABLE</text>
<text x="163.2" y="102.1">MEM_ENABLE0_4</text>
<text x="178.4" y="107.1">+3V(45)</text>
<text x="269.9" y="102.1">MEM_ENABLE5_8</text>
<text x="51.4" y="112.2">+3V(45)</text>
<text x="163.2" y="109.7">TS4</text>
<text x="163.2" y="112.2">D_SET_</text>
<text x="26.1" y="117.3">KEY_DP</text>
<text x="163.2" y="117.3">E_SET_</text>
<text x="163.2" y="119.8">INT_OK_</text>
<text x="26.1" y="122.4">MFTS3</text>
<text x="54" y="124.9">+3V(65)</text>
<text x="163.2" y="122.4">PC_ENABLE_</text>
<text x="269.9" y="122.4">MEM_ENABLE9_11</text>
<text x="26.1" y="130">MB11_</text>
<text x="26.1" y="127.4">OP2</text>
<text x="163.2" y="130">MEM_ENABLE5_8</text>
<text x="26.1" y="132.5">MB09</text>
<text x="26.1" y="137.6">UF_</text>
<text x="61.6" y="135.1">OSR_</text>
<text x="94.6" y="137.6">+3V(46)</text>
<text x="127.7" y="132.5">SR_ENABLE</text>
<text x="163.2" y="135.1">MEM_INH9_11_</text>
<text x="26.1" y="140.1">KEY_LA</text>
<text x="94.6" y="142.7">KEY_LAMFTS0_</text>
<text x="26.1" y="145.2">MFTS0</text>
<text x="163.2" y="147.8">MEM_ENABLE5_8</text>
<text x="26.1" y="150.3">OP1</text>
<text x="26.1" y="155.4">MB07</text>
<text x="163.2" y="150.3">MEM_ENABLE0_4_</text>
<text x="163.2" y="152.8">MB04</text>
<text x="287.7" y="152.8">IPC_ENABLE</text>
<text x="26.1" y="160.5">EAE_ACBAR_ENABLE_</text>
<text x="92.1" y="157.9">LBAR_ENABLE</text>
<text x="163.2" y="160.5">+3V(39)</text>
<text x="287.6" y="157.9">+3V(43)</text>
<text x="351.2" y="160.5">PC_ENABLE</text>
<text x="315.6" y="165.5">+3V(45)</text>
<text x="26" y="168.1">+3V(37)</text>
<text x="26.1" y="173.2">OP1</text>
<text x="26.1" y="170.6">MB05_</text>
<text x="163.2" y="170.6">TS1</text>
<text x="174" y="168.7">GND</text>
<text x="26.1" y="175.7">MB07</text>
<text x="163.2" y="175.7">PC_INCREMENT</text>
<text x="26.1" y="180.8">MFTS2</text>
<text x="26.1" y="185.9">KEY_ST</text>
<text x="163.2" y="180.8">TS4</text>
<text x="163.2" y="185.9">WORD_COUNT</text>
<text x="219.1" y="183.3">+3V(46)</text>
<text x="219.1" y="185.9">+3V(47)</text>
<text x="254.7" y="180.8">MA_ENABLE0_4</text>
<text x="26" y="190.9">+3V(37)</text>
<text x="84.5" y="188.4">L_ENABLE</text>
<text x="163.2" y="190.9">MFTS2</text>
<text x="26.1" y="196">TT_L_DISABLE</text>
<text x="163.2" y="196">KEY_EXDP</text>
<text x="254.7" y="193.5">MA_ENABLE5_11</text>
<text x="26" y="201.1">+3V(38)</text>
<text x="163.2" y="201.1">TS3</text>
<text x="163.2" y="203.6">B_EXECUTE</text>
<text x="300.4" y="203.6">TAD</text>
<text x="26.1" y="206.2">EAE_L_DISABLE</text>
<text x="163.2" y="206.2">JMS</text>
<text x="229.3" y="206.2">OP2</text>
<text x="300.4" y="206.2">TS3</text>
<text x="300.4" y="208.7">B_EXECUTE</text>
<text x="351.2" y="206.2">ADD_</text>
<text x="26.1" y="213.8">OP1</text>
<text x="26.1" y="211.3">MB05</text>
<text x="163.2" y="213.8">OPR</text>
<text x="196.2" y="211.3">+3V(45)</text>
<text x="229.3" y="211.3">AC_CLEAR_</text>
<text x="26.1" y="216.3">MB07_</text>
<text x="163.2" y="216.3">TS3</text>
<text x="163.2" y="221.4">B_FETCH</text>
<text x="231.7" y="218.9">+3V(39)</text>
<text x="231.8" y="216.3">OP2</text>
<text x="231.8" y="221.4">AC_TO_MQ_ENABLE_</text>
<text x="300.4" y="218.9">AND_ENABLE_</text>
<text x="26.1" y="226.5">OP1</text>
<text x="59" y="224">+3V(42)</text>
<text x="163.2" y="224">MB03</text>
<text x="231.8" y="224">MB04_</text>
<text x="300.4" y="226.5">ADD_</text>
<text x="351.2" y="224">AC_ENABLE</text>
<text x="26.1" y="231.6">MB06</text>
<text x="94.6" y="229">ACBAR_ENABLE</text>
<text x="196.2" y="231.6">+3V(45)</text>
<text x="231.8" y="229">IO_ENABLE</text>
<text x="300.4" y="229">EAE_AC_ENABLE_</text>
<text x="26.1" y="234.1">EAE_ACBAR_ENABLE_</text>
<text x="163.2" y="236.7">AC_CLEAR</text>
<text x="231.8" y="239.2">OP1</text>
<text x="231.8" y="234.1">AC_CLEAR_</text>
<text x="26" y="241.7">+3V(69)</text>
<text x="26.1" y="244.3">IOP1_</text>
<text x="163.2" y="241.7">MB04_</text>
<text x="26.1" y="249.3">IOP2_</text>
<text x="26.1" y="251.9">IOP4_</text>
<text x="94.6" y="251.9">IOP124_</text>
<text x="163.2" y="246.8">MB06</text>
<text x="163.2" y="251.9">MB04</text>
<text x="231.7" y="249.3">+3V(39)</text>
<text x="231.8" y="251.9">TS2</text>
<text x="64.1" y="254.4">+3V(69)</text>
<text x="163.2" y="257">MB06_</text>
<text x="231.8" y="254.4">B_EXECUTE</text>
<text x="231.8" y="257">DCA</text>
<text x="79.4" y="262">IO_ON</text>
<text x="115" y="259.5">IO_PC_ENABLE_</text>
<text x="19.1" y="271.6">VCC</text>
<text x="24.2" y="277.9">GND</text>
</g>
<g font-size="2.8" fill="#800000">
<text x="110.9" y="38.1">F09</text>
<text x="110.9" y="40.6">M119</text>
<text x="125.1" y="43.6">8i-00002/13/50/71?</text>
<text x="203.9" y="43.6">E29</text>
<text x="203.9" y="46.2">M160</text>
<text x="259.7" y="46.2">E29</text>
<text x="259.7" y="48.7">M160</text>
<text x="252.1" y="132.5">8i-00002/13/50/71?</text>
<text x="318.1" y="170.6">8i-00002/13/50/71?</text>
<text x="201.3" y="178.2">E30</text>
<text x="201.3" y="180.8">M160</text>
<text x="66.7" y="188.4">E28</text>
<text x="66.7" y="190.9">M160</text>
<text x="275" y="236.7">E30</text>
<text x="275" y="239.2">M160</text>
<text x="201.3" y="249.3">E30</text>
<text x="201.3" y="251.9">M160</text>
<text x="48.9" y="259.5">8i-00002/13/50/71?</text>
</g>
<g font-size="2.4" fill="#808080">
<text x="188.5" y="23">D2</text>
<text x="51.4" y="25.5">D2</text>
<text x="51.5" y="28.1">E2</text>
<text x="69" y="28.1">H2</text>
<text x="105" y="28.1">F1</text>
<text x="188.7" y="25.5">E2</text>
<text x="188.8" y="28.1">F2</text>
<text x="244.5" y="25.5">A1</text>
<text x="244.5" y="28.1">B1</text>
<text x="51.6" y="30.6">F2</text>
<text x="104.7" y="30.6">H1</text>
<text x="104.9" y="35.7">K1</text>
<text x="105.2" y="33.1">J1</text>
<text x="188.5" y="30.6">H2</text>
<text x="189" y="35.7">J2</text>
<text x="244.4" y="33.1">D1</text>
<text x="244.4" y="30.6">C1</text>
<text x="51.5" y="38.2">E1</text>
<text x="51.6" y="40.7">F1</text>
<text x="69" y="40.7">J1</text>
<text x="104.9" y="40.7">K2</text>
<text x="124.9" y="38.2">P2</text>
<text x="188.7" y="40.7">K2</text>
<text x="244.5" y="38.2">E1</text>
<text x="51.4" y="43.3">H1</text>
<text x="104.5" y="45.8">M2</text>
<text x="105.1" y="43.3">L2</text>
<text x="188.9" y="45.8">L2</text>
<text x="216.3" y="43.3">T2</text>
<text x="244.6" y="43.3">F1</text>
<text x="272.2" y="45.8">R1</text>
<text x="300.4" y="43.3">A1</text>
<text x="300.4" y="45.8">B1</text>
<text x="51.9" y="53.4">J2</text>
<text x="104.7" y="48.4">N2</text>
<text x="188.3" y="50.9">M2</text>
<text x="244.4" y="48.4">H1</text>
<text x="244.9" y="53.4">J1</text>
<text x="300.3" y="50.9">C1</text>
<text x="300.3" y="53.4">D1</text>
<text x="317.9" y="48.4">E1</text>
<text x="51.5" y="56">K2</text>
<text x="51.8" y="58.5">L2</text>
<text x="69" y="56">M2</text>
<text x="74" y="58.5">M1</text>
<text x="188.5" y="56">N2</text>
<text x="188.7" y="58.5">P2</text>
<text x="244.5" y="58.5">K1</text>
<text x="74.6" y="63.6">L1</text>
<text x="86.8" y="61.1">N1</text>
<text x="188.5" y="61.1">R2</text>
<text x="188.7" y="63.6">S2</text>
<text x="244.8" y="63.6">L1</text>
<text x="56.5" y="68.7">D2</text>
<text x="56.6" y="71.2">E2</text>
<text x="244.2" y="68.7">M1</text>
<text x="244.4" y="71.2">N1</text>
<text x="56.7" y="76.3">F2</text>
<text x="74.1" y="73.8">J2</text>
<text x="188.5" y="73.8">D2</text>
<text x="201.1" y="76.3">F2</text>
<text x="244.5" y="73.8">P1</text>
<text x="56.5" y="78.8">H2</text>
<text x="87.2" y="83.9">F1</text>
<text x="188.7" y="78.8">E2</text>
<text x="51.5" y="86.5">K1</text>
<text x="51.8" y="89">L1</text>
<text x="69" y="89">N1</text>
<text x="87" y="86.5">H1</text>
<text x="104.6" y="89">L1</text>
<text x="186.1" y="89">A1</text>
<text x="51.2" y="91.5">M1</text>
<text x="87.1" y="94.1">K1</text>
<text x="87.4" y="91.5">J1</text>
<text x="186.1" y="91.5">B1</text>
<text x="203.6" y="94.1">E1</text>
<text x="54.3" y="99.2">L1</text>
<text x="66.5" y="101.7">N1</text>
<text x="71.8" y="101.7">K2</text>
<text x="186" y="96.6">C1</text>
<text x="186" y="99.2">D1</text>
<text x="188.7" y="101.7">A1</text>
<text x="247" y="96.6">D2</text>
<text x="247.1" y="99.2">E2</text>
<text x="264.6" y="101.7">J2</text>
<text x="53.7" y="104.2">M1</text>
<text x="72.1" y="104.2">L2</text>
<text x="89.4" y="106.8">P2</text>
<text x="188.7" y="106.8">B1</text>
<text x="201.1" y="104.2">C1</text>
<text x="247" y="106.8">H2</text>
<text x="247.2" y="104.2">F2</text>
<text x="71.5" y="109.3">M2</text>
<text x="71.7" y="111.9">N2</text>
<text x="188.5" y="111.9">D1</text>
<text x="216.5" y="111.9">D2</text>
<text x="84.5" y="116.9">P1</text>
<text x="97" y="119.5">S1</text>
<text x="188.7" y="116.9">E1</text>
<text x="201.1" y="114.4">F1</text>
<text x="216.6" y="114.4">E2</text>
<text x="216.7" y="119.5">F2</text>
<text x="234.1" y="116.9">J2</text>
<text x="246.7" y="119.5">M2</text>
<text x="247" y="116.9">N2</text>
<text x="64.1" y="124.6">D2</text>
<text x="84.4" y="122">R1</text>
<text x="216.5" y="122">H2</text>
<text x="247.3" y="124.6">L2</text>
<text x="264.6" y="122">P2</text>
<text x="38.7" y="127.1">N2</text>
<text x="38.8" y="129.6">P2</text>
<text x="56.3" y="129.6">S2</text>
<text x="64.2" y="129.6">E2</text>
<text x="76.7" y="127.1">F2</text>
<text x="84.4" y="127.1">H1</text>
<text x="97" y="129.6">K1</text>
<text x="104.5" y="127.1">M1</text>
<text x="104.7" y="129.6">N1</text>
<text x="188.5" y="129.6">H2</text>
<text x="247.1" y="127.1">K2</text>
<text x="38.7" y="132.2">R2</text>
<text x="84.9" y="132.2">J1</text>
<text x="104.7" y="137.3">R1</text>
<text x="104.9" y="134.7">P1</text>
<text x="122.4" y="132.2">S1</text>
<text x="189" y="134.7">J2</text>
<text x="201.1" y="132.2">K2</text>
<text x="64.2" y="139.8">P2</text>
<text x="76.7" y="142.3">S2</text>
<text x="54.2" y="150">T2</text>
<text x="64.1" y="144.9">R2</text>
<text x="186" y="147.4">D2</text>
<text x="186.1" y="150">E2</text>
<text x="203.6" y="150">H2</text>
<text x="53.9" y="155">U2</text>
<text x="66.5" y="152.5">V2</text>
<text x="74.6" y="155">L2</text>
<text x="186.2" y="152.5">F2</text>
<text x="305.7" y="152.5">L2</text>
<text x="317.9" y="155">N2</text>
<text x="328.4" y="155">A1</text>
<text x="74" y="160.1">M2</text>
<text x="86.8" y="157.6">N2</text>
<text x="186.1" y="157.6">A1</text>
<text x="186.1" y="160.1">B1</text>
<text x="305.2" y="157.6">M2</text>
<text x="328.4" y="157.6">B1</text>
<text x="345.9" y="160.1">E1</text>
<text x="51.5" y="167.7">A1</text>
<text x="186" y="165.2">D1</text>
<text x="186" y="162.6">C1</text>
<text x="328.2" y="162.6">C1</text>
<text x="328.2" y="165.2">D1</text>
<text x="51.4" y="172.8">C1</text>
<text x="51.5" y="170.3">B1</text>
<text x="186.1" y="170.3">E1</text>
<text x="51.4" y="175.3">D1</text>
<text x="186.2" y="175.3">F1</text>
<text x="213.8" y="177.9">R1</text>
<text x="231.7" y="177.9">H1</text>
<text x="231.9" y="175.3">F1</text>
<text x="51.5" y="180.4">E1</text>
<text x="51.6" y="185.5">F1</text>
<text x="186" y="180.4">H1</text>
<text x="186.5" y="185.5">J1</text>
<text x="231.8" y="185.5">K1</text>
<text x="232.2" y="183">J1</text>
<text x="249.4" y="180.4">L1</text>
<text x="51.4" y="190.6">H1</text>
<text x="79.2" y="188">R1</text>
<text x="186.1" y="190.6">K1</text>
<text x="231.5" y="190.6">M2</text>
<text x="231.7" y="188">N2</text>
<text x="51.9" y="195.7">J1</text>
<text x="186.4" y="195.7">L1</text>
<text x="232.1" y="195.7">L2</text>
<text x="249.4" y="193.1">P2</text>
<text x="51.5" y="200.7">K1</text>
<text x="185.8" y="200.7">M1</text>
<text x="186" y="203.3">N1</text>
<text x="231.8" y="198.2">K2</text>
<text x="328.4" y="203.3">A1</text>
<text x="51.8" y="205.8">L1</text>
<text x="186.1" y="205.8">P1</text>
<text x="328.2" y="208.4">C1</text>
<text x="328.4" y="205.8">B1</text>
<text x="345.9" y="205.8">D1</text>
<text x="51.2" y="210.9">M1</text>
<text x="51.4" y="213.4">N1</text>
<text x="51.5" y="216">P1</text>
<text x="186" y="216">H1</text>
<text x="186.2" y="213.4">F1</text>
<text x="208.9" y="213.4">H1</text>
<text x="221.4" y="216">K1</text>
<text x="259.7" y="216">D2</text>
<text x="186.5" y="221.1">J1</text>
<text x="203.6" y="218.5">L1</text>
<text x="209.3" y="218.5">J1</text>
<text x="259.8" y="218.5">E2</text>
<text x="259.9" y="221.1">F2</text>
<text x="328" y="218.5">M1</text>
<text x="328.2" y="221.1">N1</text>
<text x="53.9" y="226.1">H2</text>
<text x="71.7" y="223.6">R2</text>
<text x="71.8" y="226.1">S2</text>
<text x="186.1" y="223.6">K1</text>
<text x="259.7" y="223.6">H2</text>
<text x="328.4" y="226.1">P1</text>
<text x="345.9" y="223.6">S1</text>
<text x="54.4" y="231.2">J2</text>
<text x="66.5" y="228.7">K2</text>
<text x="71.7" y="233.8">U2</text>
<text x="71.9" y="231.2">T2</text>
<text x="89.4" y="228.7">V2</text>
<text x="208.9" y="231.2">H2</text>
<text x="221.4" y="233.8">K2</text>
<text x="259.8" y="233.8">K2</text>
<text x="260.1" y="228.7">J2</text>
<text x="328.2" y="228.7">R1</text>
<text x="209.3" y="236.3">J2</text>
<text x="260" y="238.8">L2</text>
<text x="287.5" y="236.3">T2</text>
<text x="51.4" y="243.9">H1</text>
<text x="51.6" y="241.4">F1</text>
<text x="186.1" y="241.4">S1</text>
<text x="259.4" y="243.9">M2</text>
<text x="51.5" y="251.5">K1</text>
<text x="51.9" y="249">J1</text>
<text x="69" y="246.5">L1</text>
<text x="74.4" y="249">P1</text>
<text x="86.8" y="251.5">S1</text>
<text x="186" y="246.5">U1</text>
<text x="186.1" y="251.5">V1</text>
<text x="213.8" y="249">V2</text>
<text x="259.7" y="249">N2</text>
<text x="259.8" y="251.5">P2</text>
<text x="74.3" y="254.1">R1</text>
<text x="94.8" y="256.6">T2</text>
<text x="186" y="256.6">U2</text>
<text x="259.7" y="254.1">R2</text>
<text x="259.8" y="256.6">S2</text>
<text x="94.6" y="261.7">U2</text>
<text x="107.1" y="259.2">V2</text>
</g>
<g font-size="2" fill="#800000">
<text x="59.1" y="28.2">E14</text>
<text x="59.1" y="29.9">M115</text>
<text x="59.1" y="40.9">F28</text>
<text x="59.1" y="42.6">M115</text>
<text x="308" y="48.5">F31</text>
<text x="308" y="50.2">M617</text>
<text x="59.1" y="56.1">F28</text>
<text x="59.1" y="57.9">M115</text>
<text x="79.7" y="58.6">M113</text>
<text x="79.7" y="65.5">F32</text>
<text x="64.2" y="73.9">F30</text>
<text x="64.2" y="75.6">M617</text>
<text x="193.9" y="73.9">F29</text>
<text x="193.9" y="80.7">M113</text>
<text x="59.1" y="89.1">F28</text>
<text x="94.6" y="89.1">F30</text>
<text x="59.1" y="90.9">M115</text>
<text x="94.6" y="90.9">M617</text>
<text x="193.7" y="94.2">F27</text>
<text x="193.7" y="96">M117</text>
<text x="59.3" y="99.3">F29</text>
<text x="193.9" y="101.8">F29</text>
<text x="254.6" y="101.8">F31</text>
<text x="59.3" y="106.1">M113</text>
<text x="79.4" y="106.9">F30</text>
<text x="254.6" y="103.6">M617</text>
<text x="79.4" y="108.7">M617</text>
<text x="193.9" y="108.7">M113</text>
<text x="193.9" y="112">F29</text>
<text x="89.8" y="117">F29</text>
<text x="193.9" y="118.8">M113</text>
<text x="224.2" y="117">F27</text>
<text x="224.2" y="118.8">M117</text>
<text x="69.5" y="124.7">A06</text>
<text x="89.8" y="123.9">M113</text>
<text x="254.6" y="123.9">F11</text>
<text x="254.6" y="122.1">M117</text>
<text x="46.4" y="129.7">F28</text>
<text x="46.4" y="131.5">M115</text>
<text x="69.5" y="131.5">M113</text>
<text x="89.8" y="127.2">A06</text>
<text x="193.9" y="129.7">E09</text>
<text x="89.8" y="134.1">M113</text>
<text x="112.4" y="132.3">F30</text>
<text x="112.4" y="134.1">M617</text>
<text x="193.9" y="136.6">M113</text>
<text x="69.5" y="139.9">F29</text>
<text x="69.5" y="146.8">M113</text>
<text x="59.3" y="150.1">F29</text>
<text x="79.7" y="155.1">F29</text>
<text x="193.7" y="150.1">F28</text>
<text x="193.7" y="151.8">M115</text>
<text x="310.8" y="152.6">F20</text>
<text x="59.3" y="156.9">M113</text>
<text x="79.7" y="162">M113</text>
<text x="310.8" y="159.4">M113</text>
<text x="335.9" y="160.2">F30</text>
<text x="335.9" y="162">M617</text>
<text x="239.4" y="180.5">F31</text>
<text x="239.4" y="182.3">M617</text>
<text x="239.4" y="195">F31</text>
<text x="239.4" y="193.2">M617</text>
<text x="335.9" y="205.9">F28</text>
<text x="335.9" y="207.7">M115</text>
<text x="214.3" y="213.5">F29</text>
<text x="193.7" y="218.6">F27</text>
<text x="193.7" y="220.4">M117</text>
<text x="214.3" y="220.4">M113</text>
<text x="59.3" y="226.2">F32</text>
<text x="335.9" y="223.7">E32</text>
<text x="335.9" y="225.5">M617</text>
<text x="59.3" y="233.1">M113</text>
<text x="79.4" y="228.8">E32</text>
<text x="79.4" y="230.6">M617</text>
<text x="214.3" y="231.3">F29</text>
<text x="214.3" y="238.2">M113</text>
<text x="59.1" y="246.6">F11</text>
<text x="59.1" y="248.3">M117</text>
<text x="79.7" y="249.1">E11</text>
<text x="79.7" y="256">M113</text>
<text x="100" y="256.7">E09</text>
<text x="100" y="263.6">M113</text>
</g>
</svg>
